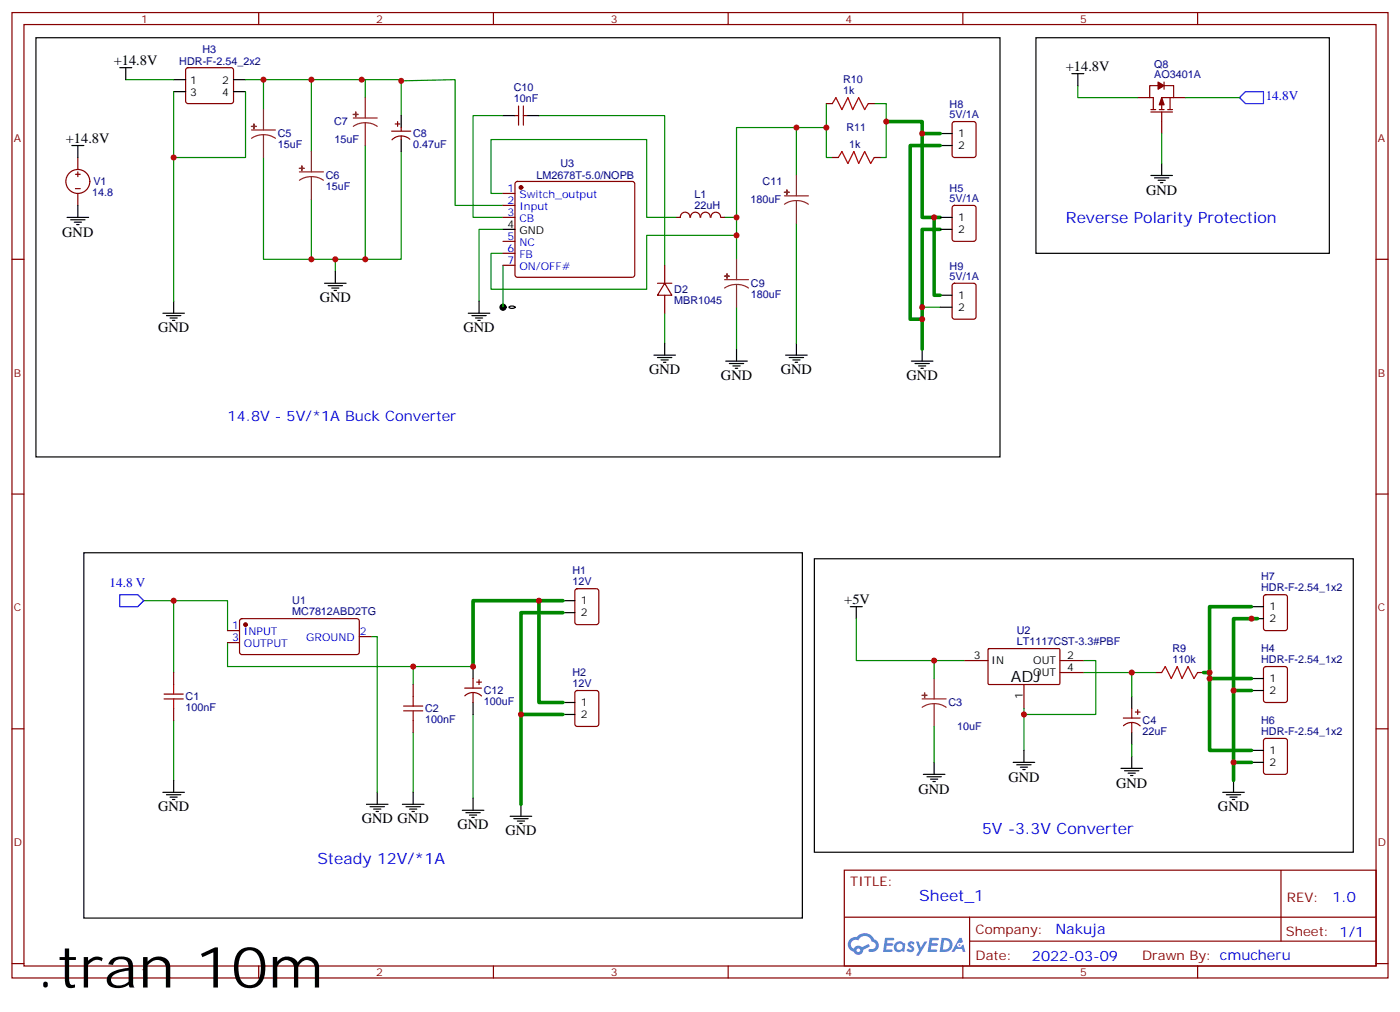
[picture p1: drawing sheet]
<svg xmlns="http://www.w3.org/2000/svg" width="412mm" height="298mm" viewBox="0 0 412 298" stroke-linecap="round" stroke-linejoin="round" font-family="sans-serif">
<g fill="none" stroke="#870000" stroke-width=".35">
<path d="M3.5 3.7h405.4v284.3h-405.4zM7.1 7.2h398.2v277.3h-398.2zM76.2 3.7v3.5M145.3 3.7v3.5M214.5 3.7v3.5M283.6 3.7v3.5M352.8 3.7v3.5M3.5 76.4h3.6M405.3 76.4h3.6M3.5 145.5h3.6M405.3 145.5h3.6M3.5 214.7h3.6"/>
<path d="M405.3 214.7h3.6M248.7 256.3h156.6v28.2h-156.6zM377.3 256.3v20.9M248.7 270.1h156.5M285.6 277.2h119.6M285.6 270.1v14.2M3.5 283.8h3.6M76.2 284.5v3.5M145.3 284.5v3.5M214.5 284.5v3.5M283.6 284.5v3.5M352.8 284.5v3.5"/>
<path d="M405.3 283.8h3.6"/>
</g>
<g fill="#5487ff">
<path d="M267.7 277.5a1.22 1.22 0 0 1 1.7 .2l-.4 .6a.47 .47 0 0 0-.3-.4 .47 .47 0 0 0-.5 .2l.1 .2a1.14 1.14 0 0 1 .8 1.8 1.14 1.14 0 0 1-1.9 0l-.2-.2 .5-.6 .7 .5a.29 .29 0 0 0 .3-.3 .29 .29 0 0 0-.2-.3 1.04 1.04 0 0 1-.6-1.7z"/>
<path d="M260.7 276.2h2.4l.3 .2-.2 .5-1.8 .1-.1 .8h1.5l.3 .4-.3 .4h-1.6l-.2 1.1h1.7l.2 .3-.2 .3-2.6 .1z"/>
<path d="M273.8 276.2h2.4l.3 .2-.1 .5-1.8 .1-.2 .8h1.6l.3 .4-.4 .4-1.6-.1-.1 1.1 1.7 .1 .2 .3-.2 .3-2.6 .1z"/>
<path d="M282.6 276.2h.7l.3 1.3-.6 .3a.69 .69 0 0 0-1 .3 .69 .69 0 0 0 .4 .9 .69 .69 0 0 0 .9-.6l.5-.2 .6 2.2h-.8l-.2-.9h-1.8l-.5 .9h-.8z"/>
<path d="M269.8 277.3h.8l.6 1.8 1.1-1.8h.9l-2.6 4.2h-.8l.9-1.5z"/>
<path d="M277.4 276.2l-.6 4.2h1.3a2.11 2.11 0 0 0 2.5-2.1 2.11 2.11 0 0 0-2.5-2.1zM278.1 277a1.39 1.39 0 0 1 1.7 1.4 1.39 1.39 0 0 1-1.8 1.2h-.3z"/>
<path d="M263.7 277.8a1.54 1.54 0 0 0-.1 2.2 1.54 1.54 0 0 0 2.2 .1l.6 .3 .3-2.3-.2-.3h-.4a1.49 1.49 0 0 0-2.4 0zM264 278.8a.94 .94 0 0 1 1.8 0 .94 .94 0 0 1-1.8 0z"/>
<path d="M250.4 276.6a2.18 2.18 0 0 0 1.1 3.7 1.44 1.44 0 0 0 1.6 .9 1.44 1.44 0 0 0 1.2-1.4l2-1.1-.5-.7-1.9 1a1.47 1.47 0 0 0-2.4 .4 1.39 1.39 0 0 1-.7-1.9 1.39 1.39 0 0 1 2-.5 2.12 2.12 0 0 1 2.2-1.3 2.12 2.12 0 0 1 1.9 1.7 1.14 1.14 0 0 1 1.1 1.4 1.14 1.14 0 0 1-1.7 .7 .43 .43 0 0 0-.5 .4 .43 .43 0 0 0 .4 .5 1.98 1.98 0 0 0 2.5-1.2 1.98 1.98 0 0 0-1.2-2.6 3.1 3.1 0 0 0-5.3-.6l-.9 .1zM252.3 279.9a.55 .55 0 0 1 1.1 0 .55 .55 0 0 1-1.1 0z"/>
<circle cx="282.6" cy="278.3" r=".26"/>
</g>
<g fill="none" stroke="#000" stroke-width=".35">
<path d="M10.6 11.1h284v123.5h-284zM35.3 19.9h3.5M37 19.9v3.6M305.2 11.1h86.4v63.5h-86.4zM51.2 23.5h3.5M51.2 27h3.5M68.8 23.5h3.5M68.8 27h3.5M118.2 34v3.6M148.2 34h3.5M155.2 34h3.5M276.9 39.3h3.6"/>
<path d="M315.7 21.7h3.6M317.5 21.7v3.5M21.2 42.9h3.5M22.9 42.9v3.5M118.2 41.1v3.5M276.9 42.9h3.6M339 51.7h6.4M340.1 52.4h4.2M341.1 53.1h2.2M341.8 53.8h.7M342.2 48.2v3.5M19.8 64h6.3"/>
<path d="M20.8 64.7h4.2M21.9 65.4h2.1M22.6 66.1h.7M22.9 60.5v3.5M98.8 79.9v3.5M148.2 67.6h3.5M276.9 64h3.6M276.9 67.6h3.6M48 92.3h6.3M49 93h4.3M50.1 93.7h2.1M50.8 94.4h.7"/>
<path d="M51.2 88.7v3.6M95.6 83.4h6.4M96.7 84.1h4.2M97.7 84.8h2.1M98.4 85.5h.7M137.9 92.3h6.4M139 93h4.2M140.1 93.7h2.1M140.8 94.4h.7M141.1 88.7v3.6M150 90.4l.8-.3 .9 .4a1.28 1.28 0 0 1-1.8 0zM276.9 87h3.6"/>
<path d="M276.9 90.5h3.6M192.6 104.6h6.4M193.7 105.3h4.2M194.7 106h2.1M195.4 106.7h.7M195.8 101.1v3.5M213.8 106.4h6.3M214.8 107.1h4.3M215.9 107.8h2.1M216.6 108.5h.7M217 102.8v3.6M231.4 104.6h6.4"/>
<path d="M232.5 105.3h4.2M233.5 106h2.2M234.2 106.7h.7M234.6 101.1v3.5M268.5 106.4h6.3M269.5 107.1h4.3M270.6 107.8h2.1M271.3 108.5h.7M271.6 102.8v3.6M24.7 162.8h211.7v107.6h-211.7zM165.8 176.9h3.5M239.9 164.6h158.7v86.4h-158.7z"/>
<path d="M250.5 178.7h3.5M252.2 178.7v3.5M368.7 178.7h3.5M139.3 196.3v3.5M165.8 180.4h3.5M368.7 199.8h3.5M368.7 182.2h3.5M139.3 206.9v3.5M165.8 206.9h3.5M165.8 210.4h3.5M333.4 205.1v3.6M333.4 215.7v3.6"/>
<path d="M368.7 203.4h3.5M48 233.4h6.3M49 234.1h4.3M50.1 234.8h2.1M50.8 235.5h.7M51.2 229.8v3.6M107.9 236.9h6.4M109 237.6h4.2M110.1 238.3h2.1M110.8 239h.7M111.1 233.4v3.5M118.5 236.9h6.4"/>
<path d="M119.6 237.6h4.2M120.6 238.3h2.2M121.4 239h.7M121.7 233.4v3.5M136.2 238.7h6.3M137.2 239.4h4.3M139.3 235.1v3.6M153.5 236.9v3.5M272 228.1h6.3M273 228.8h4.3M274.1 229.5h2.1M274.8 230.2h.7"/>
<path d="M275.2 224.5v3.6M298.4 224.5h6.4M299.5 225.2h4.2M300.6 226h2.1M301.3 226.7h.7M301.6 221v3.5M330.2 226.3h6.3M331.3 227h4.2M332.3 227.7h2.1M333 228.4h.7M333.4 222.8v3.5M360.2 233.4h6.3"/>
<path d="M361.2 234.1h4.3M362.3 234.8h2.1M363 235.5h.7M363.4 229.8v3.6M368.7 224.5h3.5M368.7 221h3.5M138.3 240.1h2.1M139 240.8h.7M150.3 240.4h6.3M151.3 241.1h4.3M152.4 241.8h2.1M153.1 242.5h.7"/>
</g>
<circle cx="148.2" cy="90.5" r=".88" fill="#000" stroke="#000" stroke-width=".35"/>
<g fill="none" stroke="#008700" stroke-width=".35">
<path d="M37 23.5h14.2M51.2 27v61.7M72.3 27v19.4h-21.1M72.3 23.5h35.3v5.3M77.6 23.5v8.8M91.7 23.5v21.1M106.5 23.5h11.7v10.5M118.2 23.8l15.9-.3v37h14.1M148.2 34h-8.9v30h8.9M158.7 34h37.1v44.1M234.6 37.6h8.8M243.4 30.5v15.9h1.8"/>
<path d="M257.5 30.5h3.6v15.9h-1.8M317.5 25.2v3.6h17.6M342.2 39.3v8.9M349.2 28.8h15.9M91.7 58.7v17.7M107.6 42.9v33.5M118.2 44.6v31.8h-40.6v-30M148.2 57h-3.6v-15.9h45.9v22.9h8.8M234.6 51.7v-14.1h-17.6v26.4M98.8 76.4v3.5M148.2 78.1v12.4M148.2 67.6h-7.1v21.1"/>
<path d="M213.4 64h3.6v5.3h-26.5v15.9h-45.9v-10.6h3.6M217 69.3v7.1M234.6 65.8v35.3M195.8 92.3v8.8M217 90.5v12.3M271.6 90.5h5.3M42.3 176.9h8.9v21.2M51.2 176.9h15.8v8.8M67 189.3v7h72.3M109.4 187.5h1.7v45.9M121.7 196.3v5.3M252.2 182.2v12.4h23v5.2"/>
<path d="M275.2 194.6h8.8M319.3 198.1h14.1v7M319.3 194.6h3.5v15.8h-21.2M333.4 198.1h7M51.2 212.2v17.6M121.7 215.7v17.7M139.3 210.4v24.7M275.2 214v10.5M301.6 208.7v12.3M333.4 219.3v3.5"/>
</g>
<g fill="none" stroke="#870000" stroke-width=".35">
<path d="M54.9 20.1l.5-.2h12.7l.5 .2 .2 .5-.1 9.5-.6 .4-13-.1-.4-.6v-9.2zM115.4 38.6h5.6M116.4 36.5h1.4M117.1 35.8v1.4M118.2 37.6v1M151.7 34h1.1M152.8 31.2v5.7M154.2 31.2v5.7M154.2 34h1M243.4 30.5h1.8M255.8 30.5h1.7M280.7 36l.5-.2h5.6l.7 .4v9.5l-.4 .6-5.9 .1-.7-.5v-9.4z"/>
<path d="M335.1 28.8h3.6M339 33h6.4M339 32.3h1.4M341.1 25.2h-2.4v3.6h1v3.5M341.5 32.3h1.4M342.2 33v6.3M342.9 25.2h2.8v3.6M342.9 24.2v2.1M344 32.3h1.4M344.7 28.8v3.5M345.7 28.8h-3.5v3.5M345.7 28.8h3.5"/>
<path d="M22.2 51.3h1.4M22.2 55.6h1.4M22.9 46.4v3.5M22.9 50.6v1.4M22.9 57v3.5M118.2 40v1.1M120.7 41a3.8 3.8 0 0 0-5.2 .2M148.2 57h3.5M151.9 53.7l.5-.3h33.9l.5 .3 .2 .5v26.8l-.3 .5-.4 .2h-33.9l-.5-.3-.2-.4v-26.8zM245.2 46.4h1.7M257.5 46.4h1.8M148.2 64h3.5"/>
<path d="M148.2 60.5h3.5M148.2 71.1h3.5M148.2 74.6h3.5M148.2 78.1h3.5M195.8 78.1v5.3M199.3 64h1.1M200.4 64a1.41 1.41 0 0 1 1.4-1.5 1.41 1.41 0 0 1 1.4 1.5M203.4 64a1.41 1.41 0 0 1 1.4-1.5 1.41 1.41 0 0 1 1.4 1.5M206.4 64a1.41 1.41 0 0 1 1.4-1.5 1.41 1.41 0 0 1 1.4 1.5M209.4 64a1.41 1.41 0 0 1 1.4-1.5 1.41 1.41 0 0 1 1.5 1.5M212.4 64h1M280.7 60.7l.5-.2h5.6l.7 .4v9.5l-.4 .6-5.9 .1-.7-.5v-9.4z"/>
<path d="M193.7 83.4h4.2M195.8 83.4l2.1 3.6h-4.2zM195.8 87v5.3M280.7 83.6l.5-.2h5.6l.7 .5v9.4l-.4 .7h-5.9l-.7-.4v-9.5zM169.6 173.6l.4-.2h5.7l.6 .4 .1 9.5-.5 .6-5.9 .1-.6-.5-.1-9.4zM372.4 175.4l.5-.2h5.6l.7 .4v9.4l-.4 .7h-5.9l-.7-.4v-9.4zM51.2 198.1v3.5M67 185.7h3.6M67 189.3h3.6M70.8 182.4l.5-.2 34.1 .1 .4 .6v9.5l-.7 .4-34.1-.1-.4-.6v-9.2zM105.8 187.5h3.6M139.3 199.8v2.9"/>
<path d="M284 194.6h7M291.1 191.2l.3-.2 20.6 .1 .2 .3v10l-.3 .2h-20.7l-.2-.3zM312.2 194.6h7.1M312.2 198.1h7.1M340.4 198.1h1.8M352.8 198.1h1.7M372.4 196.5l.5-.2h5.6l.7 .5v9.4l-.4 .6-5.9 .1-.7-.5v-9.4zM51.2 208.7v3.5M121.7 201.6v3.5M121.7 212.2v3.5M136.9 202.7h4.9M136.9 204.9a3.5 3.5 0 0 1 4.9 .1"/>
<path d="M139.3 204.1v2.8M140.4 200.9h1.4M141.1 200.2v1.4M169.6 203.6l.4-.2h5.7l.6 .4 .1 9.5-.5 .6-5.9 .1-.6-.5-.1-9.4zM301.6 201.6v7.1M330.9 211.5h4.9M330.9 213.8a3.5 3.5 0 0 1 5 0M333.4 208.7v2.8M333.4 212.9v2.8M334.4 209.7h1.4M335.1 209v1.4M372.4 217.7l.5-.2h5.6l.7 .4v9.5l-.4 .6-5.9 .1-.7-.5v-9.4z"/>
<circle cx="22.9" cy="53.4" r="3.5"/>
</g>
<g fill="#870000" stroke="#870000" stroke-width=".35">
<path d="M342.2 28.8l.7 2.1h-1.4z"/>
<path d="M341.1 24.2l1.8 1-1.8 1.1z"/>
<circle cx="72.3" cy="184" r=".53"/>
<circle cx="153.5" cy="55.2" r=".53"/>
</g>
<path d="M245.2 30.5l1-1.7 1.8 3.5 1.8-3.5 1.4 3.5 1.7-3.5 1.8 3.5 1.1-1.8M246.9 46.4l1.1-1.8 1.8 3.6 1.7-3.6 1.4 3.6 1.8-3.6 1.8 3.6 1-1.8M342.2 198.1l1.1-1.8 1.7 3.5 1.8-3.5 1.4 3.5 1.8-3.5 1.7 3.5 1.1-1.7M48.3 205.8h5.7M48.3 204.4h5.7M51.2 201.6v2.8M51.2 205.8v2.9M118.9 209.4h5.6M118.9 208h5.6M121.7 205.1v2.9M121.7 209.4v2.8" fill="none" stroke="#a10000" stroke-width=".35"/>
<path d="M365.1 28.8l1.8-1.8h5.3v3.5h-5.3zM35.3 175.2h5.3l1.7 1.7-1.7 1.8h-5.3z" fill="none" stroke="#00f" stroke-width=".35"/>
<g fill="none" stroke="#008700" stroke-width="1.1">
<path d="M261.1 35.8h10.5v28.2h5.3M271.6 39.3h5.3M276.9 42.9h-8.8v51.1h3.5M275.2 64v23h1.7M276.9 67.6h-5.3v35.2M158.7 176.9v30h7.1M165.8 176.9h-26.5v19.4M368.7 178.7h-12.4v19.4h-1.8M165.8 180.4h-12.3v56.5M356.3 198.1v22.9h12.4M356.3 199.8h12.4M370.4 182.2h-7v47.6"/>
<path d="M153.5 210.4h12.3M363.4 203.4h5.3M363.4 224.5h5.3"/>
</g>
<g fill="none" stroke="#8c2424" stroke-width=".35">
<path d="M74.1 38.3h7M77.6 39.7l1.9 .2 1.6 .8M77.6 39.7l-1.8 .2-1.7 .8M77.6 32.3v6M77.6 39.7v6.7M104.1 34.7h7M107.6 36.2l1.8 .2 1.7 .8M107.6 36.2l-1.9 .2-1.6 .8M107.6 28.8v5.9M107.6 36.2v6.7M88.2 50.6h7M91.7 52l1.9 .3 1.6 .8"/>
<path d="M91.7 52l-1.8 .3-1.7 .8M91.7 44.6v6M91.7 52v6.7M231.1 57.7h7M234.6 59.1l1.8 .2 1.7 .8M234.6 59.1l-1.9 .2-1.6 .8M234.6 51.7v6M234.6 59.1v6.7M217 76.4v6M213.4 82.4h7.1M217 83.8l1.8 .2 1.7 .8M217 83.8l-1.9 .2-1.7 .8"/>
<path d="M217 83.8v6.7M275.2 199.8v6M271.6 205.8h7.1M275.2 207.3l1.8 .2 1.7 .8M275.2 207.3l-1.9 .2-1.7 .8M275.2 207.3v6.7"/>
</g>
<g fill="#8c2424" stroke="#8c2424" stroke-width=".35">
<path d="M271.6 204.8h1.4z"/>
<path d="M272.3 204.1l.1 1.4z"/>
<path d="M231.1 56.6l1.4 .1z"/>
<path d="M231.8 55.9v1.4z"/>
<path d="M213.4 81.3l1.4 .1z"/>
<path d="M214.1 80.6l.1 1.4z"/>
<path d="M74.1 37.2l1.4 .1z"/>
<path d="M74.8 36.5v1.4z"/>
<path d="M88.2 49.6h1.4z"/>
<path d="M88.9 48.9v1.4z"/>
<path d="M104.1 33.7h1.4z"/>
<path d="M104.8 33v1.4z"/>
</g>
<g fill="#c00">
<circle cx="139.3" cy="196.3" r=".88"/>
<circle cx="121.7" cy="196.3" r=".88"/>
<circle cx="51.2" cy="176.9" r=".88"/>
<circle cx="51.2" cy="46.4" r=".88"/>
<circle cx="275.2" cy="194.6" r=".88"/>
<circle cx="333.4" cy="198.1" r=".88"/>
<circle cx="301.6" cy="210.4" r=".88"/>
<circle cx="234.6" cy="37.6" r=".88"/>
<circle cx="217" cy="64" r=".88"/>
<circle cx="261.1" cy="35.8" r=".88"/>
<circle cx="217" cy="69.3" r=".88"/>
<circle cx="243.4" cy="37.6" r=".88"/>
<circle cx="98.8" cy="76.4" r=".88"/>
<circle cx="118.2" cy="23.8" r=".88"/>
<circle cx="106.5" cy="23.5" r=".88"/>
<circle cx="107.6" cy="76.4" r=".88"/>
<circle cx="91.7" cy="76.4" r=".88"/>
<circle cx="77.6" cy="23.5" r=".88"/>
<circle cx="91.7" cy="23.5" r=".88"/>
<circle cx="158.8" cy="176.9" r=".88"/>
<circle cx="153.5" cy="210.4" r=".88"/>
<circle cx="368.7" cy="182.2" r=".88"/>
<circle cx="363.4" cy="203.4" r=".88"/>
<circle cx="363.4" cy="224.5" r=".88"/>
<circle cx="356.3" cy="199.8" r=".88"/>
<circle cx="356.3" cy="198.1" r=".88"/>
<circle cx="271.6" cy="39.3" r=".88"/>
<circle cx="275.2" cy="64" r=".88"/>
<circle cx="271.6" cy="94" r=".88"/>
<circle cx="271.6" cy="90.5" r=".88"/>
</g>
<text font-size="16.9" x="10.6" y="290.9">.tran 10m</text>
<g font-size="4.6" fill="#00f">
<text x="314" y="65.8">Reverse Polarity Protection</text>
<text x="289.3" y="245.7">5V -3.3V Converter</text>
<text x="93.5" y="254.5">Steady 12V/*1A</text>
<text x="270.8" y="265.3">Sheet_1</text>
</g>
<text font-size="4.6" x="297.7" y="200.9">ADJ</text>
<g font-size="4.2">
<text x="33.5" y="19.2">+14.8V</text>
<text x="314" y="21">+14.8V</text>
<text x="19.4" y="42.2">+14.8V</text>
<text x="337.6" y="57.3">GND</text>
<text x="18.3" y="69.7">GND</text>
<text x="94.2" y="89.1">GND</text>
<text x="46.6" y="97.9">GND</text>
<text x="136.5" y="97.9">GND</text>
<text x="191.2" y="110.2">GND</text>
<text x="212.4" y="112">GND</text>
<text x="230" y="110.2">GND</text>
<text x="267.1" y="112">GND</text>
<text x="248.7" y="178">+5V</text>
<text x="270.6" y="233.7">GND</text>
<text x="297" y="230.2">GND</text>
<text x="328.8" y="232">GND</text>
<text x="46.6" y="239">GND</text>
<text x="358.8" y="239">GND</text>
<text x="106.5" y="242.5">GND GND</text>
<text x="134.8" y="244.3">GND</text>
<text x="148.9" y="246.1">GND</text>
</g>
<g font-size="4.2" fill="#00f">
<text x="67" y="124">14.8V - 5V/*1A Buck Converter</text>
<text x="392.5" y="265.6">1.0</text>
<text x="310.9" y="275.1">Nakuja</text>
<text x="304" y="282.9">2022-03-09</text>
</g>
<g font-size="3.9" fill="#00f">
<text x="372.8" y="29.6">14.8V</text>
<text x="32.3" y="172.9">14.8 V</text>
</g>
<g font-size="3.9" fill="#800">
<text x="250.5" y="260.9">TITLE:</text>
<text x="379.1" y="265.6">REV:</text>
<text x="287.4" y="275.1">Company:</text>
<text x="378.7" y="275.7">Sheet: 1/1</text>
<text x="287.4" y="282.8">Date:</text>
<text x="336.4" y="282.8">Drawn By: cmucheru</text>
</g>
<g font-size="3.2" fill="#800">
<text x="41.6" y="6.7">1</text>
<text x="110.8" y="6.7">2</text>
<text x="179.9" y="6.7">3</text>
<text x="249.1" y="6.7">4</text>
<text x="318.2" y="6.7">5</text>
<text x="4.1" y="41.8">A</text>
<text x="405.9" y="41.8">A</text>
<text x="4.1" y="110.9">B</text>
<text x="405.9" y="110.9">B</text>
<text x="4.1" y="180.1">C</text>
<text x="405.9" y="180.1">C</text>
<text x="4.1" y="249.2">D</text>
<text x="405.9" y="249.2">D</text>
<text x="41.6" y="287.5">1</text>
<text x="110.8" y="287.5">2</text>
<text x="179.9" y="287.5">3</text>
<text x="249.1" y="287.5">4</text>
<text x="318.2" y="287.5">5</text>
</g>
<g font-size="3.2" fill="#000080">
<text x="59.6" y="15.7">H3</text>
<text x="52.8" y="19.2">HDR-F-2.54_2x2</text>
<text x="340" y="23.1">AO3401A</text>
<text x="340" y="19.9">Q8</text>
<text x="151.4" y="26.9">C10</text>
<text x="248.4" y="27.7">1k</text>
<text x="248.4" y="24.5">R10</text>
<text x="151.4" y="30.2">10nF</text>
<text x="279.7" y="34.7">5V/1A</text>
<text x="279.7" y="31.8">H8</text>
<text x="81.8" y="40.5">C5</text>
<text x="98.4" y="36.9">C7</text>
<text x="121.7" y="40.5">C8</text>
<text x="249.3" y="38.7">R11</text>
<text x="81.8" y="43.7">15uF</text>
<text x="98.6" y="42.2">15uF</text>
<text x="121.7" y="43.7">0.47uF</text>
<text x="250.1" y="43.6">1k</text>
<text x="96" y="52.8">C6</text>
<text x="158" y="52.8">LM2678T-5.0/NOPB</text>
<text x="165.1" y="49.1">U3</text>
<text x="27.2" y="57.7">14.8</text>
<text x="27.5" y="54.5">V1</text>
<text x="96" y="56">15uF</text>
<text x="204.5" y="58.3">L1</text>
<text x="221.1" y="59.9">180uF</text>
<text x="224.6" y="54.6">C11</text>
<text x="279.7" y="59.4">5V/1A</text>
<text x="279.7" y="56.5">H5</text>
<text x="204.5" y="61.4">22uH</text>
<text x="279.7" y="82.4">5V/1A</text>
<text x="279.7" y="79.4">H9</text>
<text x="198.6" y="89.6">MBR1045</text>
<text x="198.6" y="86.3">D2</text>
<text x="221.2" y="87.7">180uF</text>
<text x="221.2" y="84.5">C9</text>
<text x="168.6" y="172.3">12V</text>
<text x="168.6" y="169.2">H1</text>
<text x="371.5" y="170.9">H7</text>
<text x="86.1" y="178">U1</text>
<text x="371.5" y="174.1">HDR-F-2.54_1x2</text>
<text x="86.1" y="181.2">MC7812ABD2TG</text>
<text x="299.5" y="189.9">LT1117CST-3.3#PBF</text>
<text x="299.5" y="186.6">U2</text>
<text x="345.4" y="195.3">110k</text>
<text x="345.4" y="192">R9</text>
<text x="371.5" y="195.3">HDR-F-2.54_1x2</text>
<text x="371.5" y="192.1">H4</text>
<text x="168.6" y="202.3">12V</text>
<text x="168.6" y="199.1">H2</text>
<text x="54.7" y="209.4">100nF</text>
<text x="54.7" y="206.2">C1</text>
<text x="125.2" y="209.7">C2</text>
<text x="142.5" y="207.7">100uF</text>
<text x="142.5" y="204.5">C12</text>
<text x="279.4" y="208">C3</text>
<text x="125.2" y="212.9">100nF</text>
<text x="282" y="215.1">10uF</text>
<text x="336.6" y="213.3">C4</text>
<text x="371.5" y="213.3">H6</text>
<text x="336.6" y="216.5">22uF</text>
<text x="371.5" y="216.4">HDR-F-2.54_1x2</text>
</g>
<g font-size="3.2">
<text x="56" y="24.9">1</text>
<text x="56" y="28.4">3</text>
<text x="65.5" y="28.4">4</text>
<text x="65.5" y="24.9">2</text>
<text x="282.2" y="40.4">1</text>
<text x="282.2" y="43.9">2</text>
<text x="282.2" y="65.1">1</text>
<text x="149.5" y="67.2">4</text>
<text x="153" y="69">GND</text>
<text x="282.2" y="68.6">2</text>
<text x="282.2" y="88">1</text>
<text x="282.2" y="91.5">2</text>
<text x="171.1" y="178">1</text>
<text x="373.9" y="179.7">1</text>
<text x="171.1" y="181.5">2</text>
<text x="373.9" y="183.3">2</text>
<text x="286.9" y="194.2">3</text>
<text x="292.1" y="195.6">IN</text>
<text x="304.4" y="195.6">OUT</text>
<text x="314.3" y="194.2">2</text>
<text x="314.3" y="197.7">4</text>
<text x="304.4" y="199.1">OUT</text>
<text x="373.9" y="200.9">1</text>
<text x="171.1" y="208">1</text>
<text x="301.3" y="205.7" transform="rotate(-90 301.3 205.7)">1</text>
<text x="373.9" y="204.4">2</text>
<text x="171.1" y="211.5">2</text>
<text x="373.9" y="222.1">1</text>
<text x="373.9" y="225.6">2</text>
</g>
<g font-size="3.2" fill="#00f">
<text x="149.5" y="56.6">1</text>
<text x="153" y="58.4">Switch_output</text>
<text x="149.5" y="60.1">2</text>
<text x="149.5" y="63.7">3</text>
<text x="153" y="61.9">Input</text>
<text x="153" y="65.4">CB</text>
<text x="149.5" y="70.7">5</text>
<text x="149.5" y="74.3">6</text>
<text x="149.5" y="77.8">7</text>
<text x="153" y="72.5">NC</text>
<text x="153" y="76">FB</text>
<text x="153" y="79.6">ON/OFF#</text>
<text x="68.4" y="185.4">1</text>
<text x="68.4" y="188.9">3</text>
<text x="71.9" y="187.1">INPUT</text>
<text x="71.9" y="190.7">OUTPUT</text>
<text x="90.2" y="188.9">GROUND</text>
<text x="106" y="187.1">2</text>
</g>
</svg>
